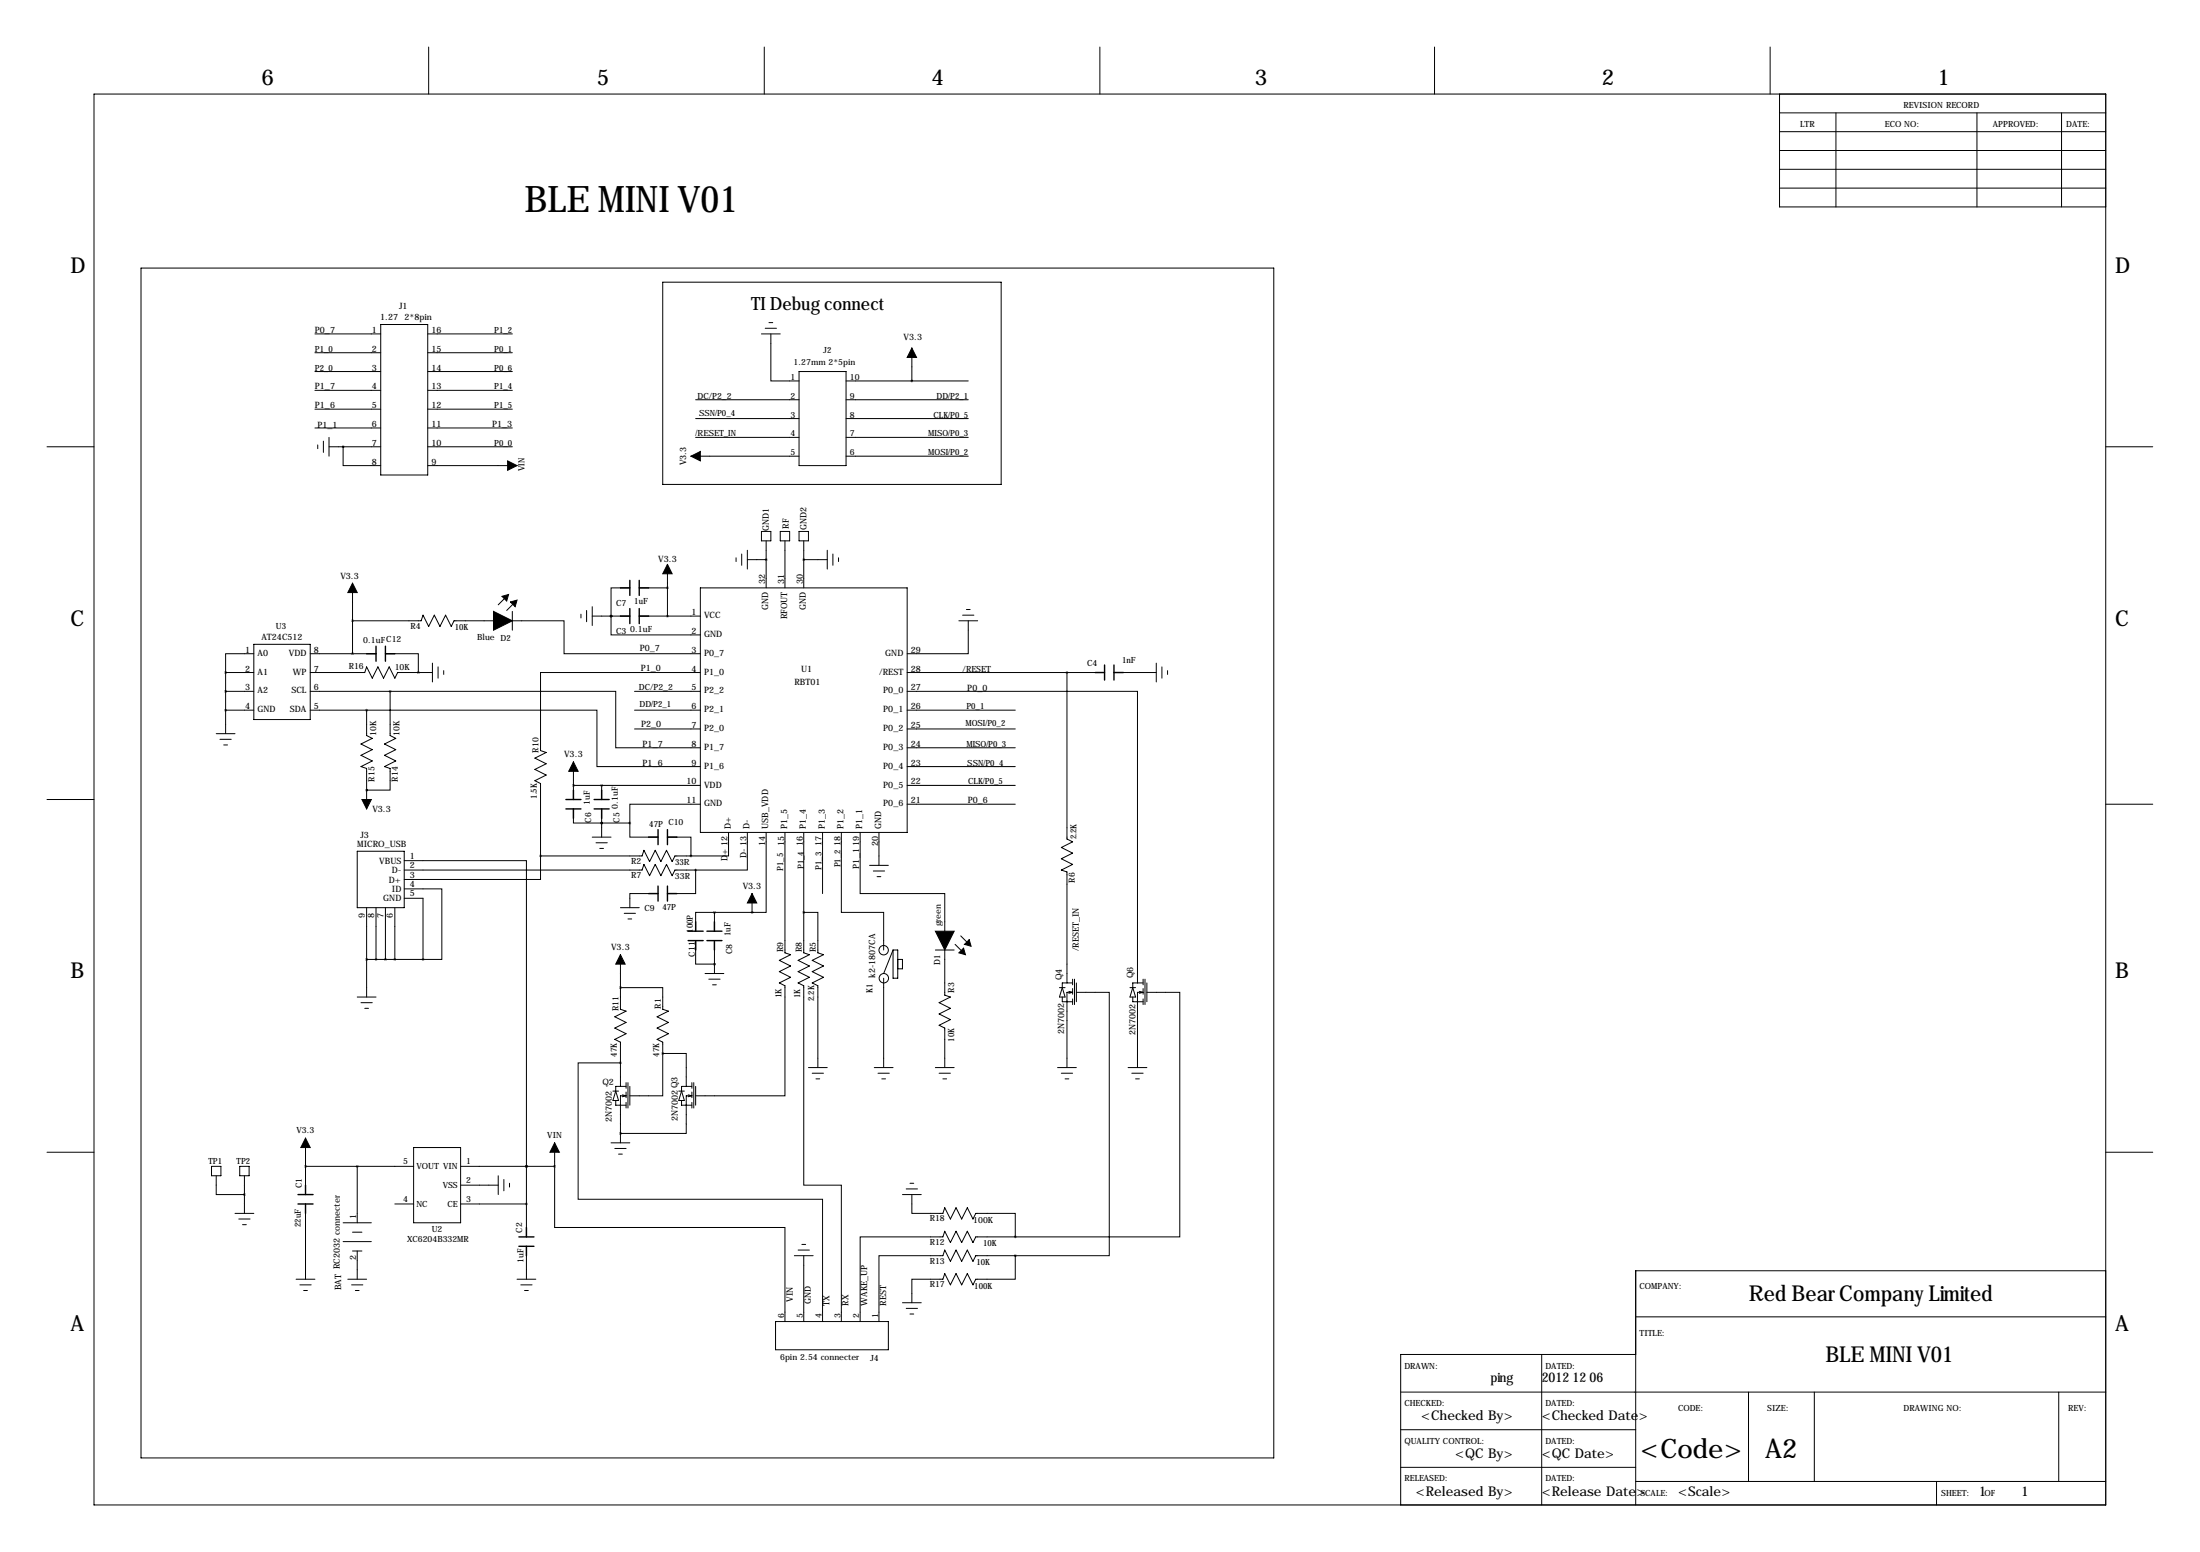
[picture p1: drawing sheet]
<svg xmlns="http://www.w3.org/2000/svg" width="594mm" height="419mm" viewBox="0 0 594 419" stroke-linecap="round" stroke-linejoin="round" font-family="sans-serif">
<g fill="none" stroke="#000" stroke-width=".27">
<path d="M115.8 12.7v12.7M206.5 12.7v12.7M297.2 12.7v12.7M387.6 12.7v12.7M478.3 12.7v12.7M25.4 25.4h543.6v381h-543.6zM480.8 25.4v30.5h88.2M480.8 30.5h88.2M480.8 35.6h88.2M496.1 30.5v25.4M534.2 30.5v25.4M557 30.5v25.4"/>
<path d="M480.8 40.6h88.2M480.8 45.7h88.2M480.8 50.8h88.2M38.1 72.4h306.1v321.3h-306.1zM179.1 76.2h91.4v54.6h-91.4zM85.1 90.2h17.8M85.1 95.2h17.8M102.9 87.6h12.7v40.7h-12.7zM115.6 90.2h22.8M115.6 95.2h22.8M205.7 90.2h5.1M206.8 88.6h3"/>
<path d="M207.8 87.1h1M208.3 90.2v12.7h7.6M246.4 94v8.9M85.1 100.3h17.8M85.1 105.4h17.8M85.1 110.5h17.8M85.1 115.6h17.8M87.4 119.1v3.1M88.9 118.1v5.1M115.6 100.3h22.8M115.6 105.4h22.8M115.6 110.5h22.8"/>
<path d="M115.6 115.6h22.8M188 107.9h27.9M188 113h27.9M188 118.1h27.9M215.9 100.3h12.7v25.4h-12.7zM228.6 102.9h33M228.6 107.9h33M228.6 113h33M228.6 118.1h33M12.7 120.6h12.7M85.9 120.1v1.1M88.9 120.6h14"/>
<path d="M92.7 120.6v5.1h10.2M115.6 120.6h22.8M115.6 125.7h24.1M186.7 123.2h29.2M228.6 123.2h33M569 120.6h12.7M95.2 157.5v19M170.2 158.8h-5.1v7.6M172.7 158.8h7.6M180.3 152.4v14M189.2 158.8h55.9v66h-55.9zM198.9 150.6v1"/>
<path d="M200.4 149.6v3.1M201.9 148.6v5.1M201.9 151.1h5.1M205.7 143.5h2.6v2.6h-2.6zM207 146.1v12.7M210.8 143.5h2.6v2.6h-2.6zM212.1 146.1v12.7M215.9 143.5h2.5v2.6h-2.5zM217.2 146.1v12.7M217.2 151.1h6.3M223.5 148.6v5.1M225 149.6v3.1"/>
<path d="M226.6 150.6v1M68.6 176.5h-7.6v5.1M68.6 174h15.2v20.3h-15.2zM83.8 176.5h17.8M95.2 167.6h18.6l.5-1.5 1.5 3.1 1.5-3.1 1.6 3.1 1.5-3.1 1.5 3.1 .8-1.6h10.6M104.1 176.5h8.9v5.1M116.8 179.1v5M136.4 161.5l-1.8 1.8M138.4 167.6h14v8.9h36.8M138.4 165.1v5.1M138.7 163.1l-1.8 1.7M157 165.9v1"/>
<path d="M158.5 164.8v3.1M160 166.4h10.2M160 163.8v5.1M165.1 166.4v5h24.1M165.1 166.4h.1M172.7 166.4h16.5M259.1 167.6h5.1M260.1 166.1h3M261.1 164.6h1M261.6 167.6v8.9h-16.5M312.4 179.1v5M58.4 198.1h5.1"/>
<path d="M59.4 199.6h3.1M61 181.6h7.6M61 186.7h7.6M61 191.8h7.6M61 181.6v16.5M83.8 181.6h14.8l.5-1.5 1.5 3 1.5-3 1.5 3 1.6-3 1.5 3 .7-1.5h9.4M83.8 186.7h21.6M83.8 191.8h15.3M99.1 191.8h62.2v15.2h27.9M99.1 191.8v6.8l1.5 .8-3.1 1.5 3.1 1.5-3.1 1.6 3.1 1.5-3.1 1.5 1.6 .5v10.9M105.4 186.7h61v15.2h22.8M105.4 186.7v11.9l1.5 .8-3 1.5 3 1.5-3 1.6 3 1.5-3 1.5 1.5 .5v5.9h-6.3"/>
<path d="M118.4 180.1v3M119.9 181.1v1M171.4 186.7h17.8M171.4 191.8h17.8M171.4 196.8h17.8M189.2 181.6h-43.2v21.1l1.6 .5-3.1 1.5 3.1 1.5-3.1 1.6 3.1 1.5-3.1 1.5 1.5 .8v19.5M245.1 186.7h62.2v78.7M245.1 181.6h53.3M245.1 191.8h29.2M245.1 196.8h29.2M288.3 181.6v45l1.5 .7-3 1.6 3 1.5-3 1.5 3 1.5-3 1.5 1.5 .6v29.9M301 181.6h11.4"/>
<path d="M313.9 180.1v3M315.5 181.1v1M12.7 215.9h12.7M60.5 201.2h1M99.1 213.4h.1M154.9 218.4v3.8h7.7M154.9 212.1h34.3M154.9 205.7v10.2M162.6 212.1v3.8M162.6 218.4v7.7M189.2 217.2h-19v5M245.1 217.2h29.2"/>
<path d="M245.1 201.9h29.2M245.1 207h29.2M245.1 212.1h29.2M569 217.2h12.7M96.5 229.9h12.7v15.2h-12.7zM109.2 232.4h33v82.6M109.2 234.9h64.3l.5-1.5 1.5 3.1 1.5-3.1 1.6 3.1 1.5-3.1 1.5 3.1 .8-1.6h5.6M146 231.1v6.4h-36.8M146 231.1h27.5l.5-1.5 1.5 3.1 1.5-3.1 1.6 3.1 1.5-3.1 1.5 3.1 .8-1.6h4.3M160 226.1h5.1M161 227.6h3.1M162.1 229.1h1"/>
<path d="M162.6 222.2h.1M162.6 222.2h7.6M170.2 222.2v3.9h7.6M180.3 226.1h6.4v5M188 234.9v6.4h-7.7M196.8 224.8v6.3h-10.1M201.9 224.8v10.1h-13.9M207 224.8v21.6h-3.8M212.1 224.8v32.5l1.5 .5-3 1.5 3 1.6-3 1.5 3 1.5-3 1.5 1.5 .8v29.7h-24.1M217.2 224.8v32.5l1.5 .5-3.1 1.5 3.1 1.6-3.1 1.5 3.1 1.5-3.1 1.5 1.6 .8v53.8h10.1v36.9M222.2 224.8v16.5M227.3 224.8v21.6h11.5v10.1"/>
<path d="M232.4 224.8v16.5h22.9v10.2M234.9 233.7h5.1M236 235.2h3M237 236.7h1M237.5 224.8v8.9M99.1 259.1h15.2M99.1 245.1v24.1M101.6 245.1v14M104.1 245.1v14M106.7 245.1v14M109.2 240h10.2v19.1h-5.1M109.2 242.6h5.1v16.5"/>
<path d="M167.6 245.1h5.1M167.6 257.8v14.7l1.6 .5-3.1 1.6 3.1 1.5-3.1 1.5 3.1 1.5-3.1 1.6 1.5 .7v12M168.7 246.6h3M169.7 248.2h1M177.8 241.3h-7.6v3.8M188 254v6.4h5M193 246.4h-5v5.1M193 246.4v5.1M193 254v8.9M193 246.4h10.2M203.2 246.4h.1M203.2 241.3v5.1"/>
<path d="M217.2 246.4h3.8v10.9l1.5 .5-3 1.5 3 1.6-3 1.5 3 1.5-3 1.5 1.5 .8v22.1M241.3 256.5h1.3v7.7h-1.3zM241.3 256.5l-2.5 6.4M242.6 259.1h1.2v2.5h-1.2M252.7 256.5h5.1M255.3 256.5v12.2l1.5 .5-3.1 1.6 3.1 1.5-3.1 1.5 3.1 1.5-3.1 1.6 1.6 .7v10.7M258.1 255l1.7 1.8M259.6 252.7l1.8 1.8M96.5 269.2h5.1M97.5 270.8h3.1M98.6 272.3h1M167.6 266.7h11.5v5.8l1.5 .5-3.1 1.6 3.1 1.5-3.1 1.5 3.1 1.5-3.1 1.6 1.6 .7v3.1"/>
<path d="M190.5 262.9h5.1M191.5 264.4h3.1M192.5 265.9h1M193 260.4h.1M238.8 264.2v24.1M286.3 266.7h1.5M287 269.2v1.3h2.8M287 266.7l.8 2.5h-1.5zM288.8 267.7l1 .3M289.8 268h-1.5v20.3M289.8 264.4v1.5M289.8 267v1.5"/>
<path d="M289.8 269.7v1.6M289.8 265.4h-2.8v1.3M289.8 268l-1 .2M290.3 264.4v6.9M290.8 268h8.9v71.1h-25.4M290.8 265.4v5.1M305.3 266.7h1.5M306.1 269.2v1.3h2.8M306.1 266.7l.7 2.5h-1.5zM307.8 267.7l1.1 .3M308.9 265.4h-2.8v1.3M308.9 268h-1.6v20.3"/>
<path d="M308.9 264.4v1.5M308.9 267v1.5M308.9 269.7v1.6M308.9 268l-1.1 .2M309.4 264.4v6.9M309.9 268h8.9v66h-44.5M309.9 265.4v5.1M165.6 294.6h1.5M166.4 297.2v1.2h2.8M166.4 294.6l.7 2.6h-1.5zM167.6 287h-11.4v36.8h66v33.1M168.1 295.7l1.1 .2"/>
<path d="M169.2 293.4h-2.8v1.2M169.2 295.9h-1.6v12.7M169.2 292.4v1.5M169.2 294.9v1.5M169.2 297.7v1.5M169.2 295.9l-1.1 .3M169.7 292.4v6.8M170.2 293.4v5M179.1 284.5h6.3v8.9M179.1 284.5v11.4h-8.9M179.1 284.5h.1M183.4 294.6h1.5"/>
<path d="M184.1 297.2v1.2h2.8M184.1 294.6l.8 2.6h-1.5zM185.9 295.7l1 .2M186.9 295.9h-1.5v10.2h-17.8M186.9 292.4v1.5M186.9 294.9v1.5M186.9 297.7v1.5M186.9 293.4h-2.8v1.2M186.9 295.9l-1 .3M187.5 292.4v6.8M188 293.4v5M218.4 288.3h5.1"/>
<path d="M219.5 289.8h3M220.5 291.3h1M236.2 288.3h5.1M237.2 289.8h3.1M238.3 291.3h1M252.7 288.3h5.1M253.7 289.8h3.1M254.8 291.3h1M285.8 288.3h5M286.8 289.8h3M287.8 291.3h1M304.8 288.3h5.1"/>
<path d="M305.8 289.8h3.1M306.8 291.3h1M12.7 311.1h12.7M57.1 315h2.6v2.5h-2.6zM58.4 317.5v5.1h7.6M64.8 315h2.5v2.5h-2.5zM66 317.5v10.2M82.5 315h29.3M82.5 307.3v15.3M96.5 315v15.2M111.8 309.9h12.7v20.3h-12.7zM124.5 315h25.4"/>
<path d="M134.6 317.5v5.1M136.1 318.5v3.1M137.7 319.5v1M142.2 315h.1M142.2 315v19M149.9 315v16.5h62.2v25.4M149.9 308.6v6.4M165.1 308.6h5.1M166.1 310.1h3.1M167.1 311.7h1M167.6 306.1h.1M245.9 319.5h1"/>
<path d="M569 311.1h12.7M63.5 327.7h5.1M64.5 329.2h3.1M65.5 330.7h1M82.5 325.1v20.3M92.7 330.2h7.6M92.7 335.3h7.6M95.2 332.7h2.6M95.2 337.8h2.6M96.5 337.8v7.6M106.7 325.1h5.1M124.5 320h10.1"/>
<path d="M124.5 325.1h17.7M142.2 336.5v8.9M214.6 339.1h5.1M215.6 337.6h3.1M216.7 336h1M217.2 339.1v17.8M243.8 322.6h5.1M244.9 321.1h3M246.4 322.6v5.1h8.4l.5-1.6 1.5 3.1 1.5-3.1 1.5 3.1 1.6-3.1 1.5 3.1 .8-1.5h10.6v6.3M274.3 334h-10.6l-.8 1.5-1.5-3-1.6 3-1.5-3-1.5 3-1.5-3-.5 1.5h-22.4v22.9M274.3 339.1h-10.6l-.8 1.5-1.5-3-1.6 3-1.5-3-1.5 3-1.5-3-.5 1.5h-17.3v17.8M274.3 339.1v6.3h-10.6l-.8 1.6-1.5-3.1-1.6 3.1-1.5-3.1-1.5 3.1-1.5-3.1-.5 1.5h-8.4v6.4"/>
<path d="M80 345.4h5.1M81 347h3.1M82 348.5h1.1M94 345.4h5.1M95 347h3M96 348.5h1M139.7 345.4h5.1M140.7 347h3.1M141.7 348.5h1M209.5 356.9h30.5v7.6h-30.5zM243.8 351.8h5.1M244.9 353.3h3"/>
<path d="M245.9 354.8h1M442 355.6h127M569 343.2h-127v63.2M378.5 375.9h190.5M416.6 365.8v40.6M442 365.8h-63.5v40.6M472.4 375.9v24.1M490.2 375.9v24.1M556.3 375.9v24.1M378.5 386.1h63.5M378.5 396.2h63.5M442 400h127"/>
<path d="M523.2 400v6.4"/>
<circle cx="238.8" cy="256.6" r="1.27"/>
<circle cx="238.8" cy="264.2" r="1.27"/>
</g>
<g fill="none" stroke="#000" stroke-width=".38">
<path d="M167.6 158.8h2.6M170.2 156.7v4.1M172.7 156.7v4.1M172.7 158.8h2.6M99.1 176.5h2.5M101.6 174.5v4.1M104.1 174.5v4.1M104.1 176.5h2.6M167.6 166.4h2.6M170.2 164.3v4.1M172.7 164.3v4.1M172.7 166.4h2.6"/>
<path d="M298.4 179.6v4M301 179.6v4M295.9 181.6h2.5M301 181.6h2.5M152.9 218.4h4.1M152.9 215.9h4.1M154.9 213.4v2.5M154.9 218.4v2.6M160.5 218.4h4.1M160.5 215.9h4.1M162.6 213.4v2.5M162.6 218.4v2.6"/>
<path d="M175.3 226.1h2.5M177.8 224v4.1M177.8 239.3v4M180.3 224v4.1M180.3 239.3v4M180.3 226.1h2.6M175.3 241.3h2.5M180.3 241.3h2.6M185.9 254h4.1M185.9 251.5h4.1M188 248.9v2.6M188 254v2.5"/>
<path d="M191 254h4.1M191 251.5h4.1M193 248.9v2.6M193 254v2.5M80.5 325.1h4.1M80.5 322.6h4.1M82.5 320v2.6M82.5 325.1v2.6M140.2 334h4.1M140.2 336.5h4.1M142.2 331.5v2.5M142.2 336.5v2.6"/>
</g>
<g fill="#000" stroke="#000" stroke-width=".27">
<path d="M246.4 94l1.2 2.5h-2.5zM137.2 124.5l2.5 1.2-2.5 1.3zM186.7 123.2l2.5-1.3v2.6zM95.2 157.5l1.3 2.5h-2.5zM180.3 152.4l1.3 2.5h-2.5zM135.6 161l1.8-.5-.5 1.8zM137.9 162.6l1.8-.5-.5 1.7zM133.3 165.1l5.1 2.5-5.1 2.6zM97.8 215.9h2.5l-1.2 2.5zM154.9 205.7l1.3 2.6h-2.5zM167.6 257.8l1.3 2.6h-2.5zM203.2 241.3l1.3 2.5h-2.6z"/>
<path d="M252.7 251.5h5.1l-2.5 5zM259.1 257.3l1.2-1.3 .6 1.8zM260.6 255l1.3-1.3 .5 1.8zM82.5 307.3l1.3 2.6h-2.5zM149.9 308.6l1.2 2.5h-2.5z"/>
</g>
<path d="M180.3 166.4a.05 .05 0 0 0 .1 0 .05 .05 0 0 0-.1 0zM180.3 158.8a.05 .05 0 0 0 .1 0 .05 .05 0 0 0-.1 0zM162.5 212.1a.05 .05 0 0 0 .1 0 .05 .05 0 0 0-.1 0zM162.5 222.3a.05 .05 0 0 0 .1 0 .05 .05 0 0 0-.1 0zM162.5 222.3a.05 .05 0 0 0 .1 0 .05 .05 0 0 0-.1 0zM187.9 235a.05 .05 0 0 0 .1 0 .05 .05 0 0 0-.1 0zM193 246.4a.05 .05 0 0 0 .1 0 .05 .05 0 0 0-.1 0zM193 260.4a.05 .05 0 0 0 .1 0 .05 .05 0 0 0-.1 0zM217.1 246.4a.05 .05 0 0 0 .1 0 .05 .05 0 0 0-.1 0zM146 231.1a.05 .05 0 0 0 .1 0 .05 .05 0 0 0-.1 0zM99 259.1a.05 .05 0 0 0 .1 0 .05 .05 0 0 0-.1 0zM104.1 259.1a.05 .05 0 0 0 .1 0 .05 .05 0 0 0-.1 0zM179 284.5a.05 .05 0 0 0 .1 0 .05 .05 0 0 0-.1 0zM142.2 325.1a.05 .05 0 0 0 .1 0 .05 .05 0 0 0-.1 0zM167.6 306.1a.05 .05 0 0 0 .1 0 .05 .05 0 0 0-.1 0zM167.6 266.7a.05 .05 0 0 0 .1 0 .05 .05 0 0 0-.1 0zM167.6 287a.05 .05 0 0 0 .1 0 .05 .05 0 0 0-.1 0zM142.2 315a.05 .05 0 0 0 .1 0 .05 .05 0 0 0-.1 0zM82.5 315a.05 .05 0 0 0 .1 0 .05 .05 0 0 0-.1 0zM149.8 315a.05 .05 0 0 0 .1 0 .05 .05 0 0 0-.1 0zM99 191.8a.05 .05 0 0 0 .1 0 .05 .05 0 0 0-.1 0zM154.9 212.1a.05 .05 0 0 0 .1 0 .05 .05 0 0 0-.1 0zM95.2 167.6a.05 .05 0 0 0 .1 0 .05 .05 0 0 0-.1 0zM99 213.4a.05 .05 0 0 0 .1 0 .05 .05 0 0 0-.1 0zM60.9 181.6a.05 .05 0 0 0 .1 0 .05 .05 0 0 0-.1 0zM60.9 186.7a.05 .05 0 0 0 .1 0 .05 .05 0 0 0-.1 0zM60.9 191.8a.05 .05 0 0 0 .1 0 .05 .05 0 0 0-.1 0zM113 181.6a.05 .05 0 0 0 .1 0 .05 .05 0 0 0-.1 0zM95.2 176.5a.05 .05 0 0 0 .1 0 .05 .05 0 0 0-.1 0zM142.2 315a.05 .05 0 0 0 .1 0 .05 .05 0 0 0-.1 0zM217.1 151.1a.05 .05 0 0 0 .1 0 .05 .05 0 0 0-.1 0zM66 322.6a.05 .05 0 0 0 .1 0 .05 .05 0 0 0-.1 0z" fill="#000" stroke="#000" stroke-width=".63"/>
<text font-size="9.9" x="141.7" y="57.1">BLE MINI V01</text>
<g font-size="7.3">
<text x="443.3" y="393.7">&lt;Code&gt;</text>
<text x="477" y="393.7">A2</text>
</g>
<g font-size="5.9">
<text x="70.6" y="22.9">6</text>
<text x="161.3" y="22.9">5</text>
<text x="251.7" y="22.9">4</text>
<text x="339.1" y="22.9">3</text>
<text x="432.8" y="22.9">2</text>
<text x="523.5" y="22.9">1</text>
<text x="19" y="73.7">D</text>
<text x="571.5" y="73.7">D</text>
<text x="19" y="168.9">C</text>
<text x="571.5" y="168.9">C</text>
<text x="19" y="264.2">B</text>
<text x="571.5" y="264.2">B</text>
<text x="472.5" y="351.2">Red Bear Company Limited</text>
<text x="19" y="359.4">A</text>
<text x="571.5" y="359.4">A</text>
<text x="493.2" y="367.7">BLE MINI V01</text>
</g>
<text font-size="4.9" x="202.9" y="83.8">TI Debug connect</text>
<g font-size="3.6">
<text x="402.7" y="373.3">ping</text>
<text x="416.6" y="373.3">2012 12 06</text>
<text x="384" y="383.5">&lt;Checked By&gt;</text>
<text x="416.6" y="383.5">&lt;Checked Date&gt;</text>
<text x="393.1" y="393.7">&lt;QC By&gt;</text>
<text x="416.6" y="393.7">&lt;QC Date&gt;</text>
<text x="382.5" y="403.9">&lt;Released By&gt;</text>
<text x="416.6" y="403.9">&lt;Release Date&gt;</text>
<text x="453.4" y="403.9">&lt;Scale&gt;</text>
<text x="534.7" y="403.9">1</text>
<text x="546.1" y="403.9">1</text>
</g>
<g font-size="2.4">
<text x="107.8" y="83.6">J1</text>
<text x="85.1" y="89.9">P0_7</text>
<text x="100.5" y="89.9">1</text>
<text x="102.7" y="86.5">1.27 2*8pin</text>
<text x="116.6" y="89.9">16</text>
<text x="100.5" y="95">2</text>
<text x="116.6" y="95">15</text>
<text x="244.1" y="91.9">V3.3</text>
<text x="100.5" y="100.1">3</text>
<text x="116.6" y="100.1">14</text>
<text x="85.1" y="105.2">P1_7</text>
<text x="100.5" y="105.2">4</text>
<text x="116.6" y="105.2">13</text>
<text x="85.1" y="110.2">P1_6</text>
<text x="100.5" y="110.2">5</text>
<text x="116.6" y="110.2">12</text>
<text x="85.8" y="115.6">P1_1</text>
<text x="100.5" y="115.3">6</text>
<text x="116.6" y="115.3">11</text>
<text x="133" y="115.3">P1_3</text>
<text x="100.5" y="120.4">7</text>
<text x="100.5" y="125.5">8</text>
<text x="116.6" y="125.5">9</text>
<text x="116.6" y="120.4">10</text>
<text x="185.4" y="125.7" transform="rotate(-90 185.4 125.7)">V3.3</text>
<text x="207.8" y="143.3" transform="rotate(-90 207.8 143.3)">GND1</text>
<text x="213.1" y="142.8" transform="rotate(-90 213.1 142.8)">RF</text>
<text x="217.9" y="143.1" transform="rotate(-90 217.9 143.1)">GND2</text>
<text x="177.8" y="151.9">V3.3</text>
<text x="92" y="156.5">V3.3</text>
<text x="206.8" y="157.7" transform="rotate(-90 206.8 157.7)">32</text>
<text x="211.8" y="157.7" transform="rotate(-90 211.8 157.7)">31</text>
<text x="216.9" y="157.7" transform="rotate(-90 216.9 157.7)">30</text>
<text x="186.9" y="166.1">1</text>
<text x="190.2" y="166.9">VCC</text>
<text x="207.6" y="164.7" transform="rotate(-90 207.6 164.7)">GND</text>
<text x="212.7" y="167.2" transform="rotate(-90 212.7 167.2)">RFOUT</text>
<text x="217.7" y="164.7" transform="rotate(-90 217.7 164.7)">GND</text>
<text x="70.6" y="172.9">AT24C512</text>
<text x="186.9" y="171.2">2</text>
<text x="190.2" y="172">GND</text>
<text x="66.2" y="176.3">1</text>
<text x="69.6" y="177.1">A0</text>
<text x="78" y="177.1">VDD</text>
<text x="84.8" y="176.3">8</text>
<text x="172.9" y="175.8">P0_7</text>
<text x="186.9" y="176.3">3</text>
<text x="190.2" y="177.1">P0_7</text>
<text x="239.2" y="177.1">GND</text>
<text x="246.1" y="176.3">29</text>
<text x="66.2" y="181.4">2</text>
<text x="69.6" y="182.2">A1</text>
<text x="79.1" y="182.2">WP</text>
<text x="84.8" y="181.4">7</text>
<text x="173.1" y="181.1">P1_0</text>
<text x="186.9" y="181.4">4</text>
<text x="190.2" y="182.2">P1_0</text>
<text x="214.7" y="185">RBT01</text>
<text x="216.4" y="181.4">U1</text>
<text x="237.6" y="182.2">/REST</text>
<text x="246.1" y="181.4">28</text>
<text x="66.2" y="186.4">3</text>
<text x="66.2" y="191.5">4</text>
<text x="69.6" y="187.3">A2</text>
<text x="78.7" y="187.3">SCL</text>
<text x="84.8" y="191.5">5</text>
<text x="84.8" y="186.4">6</text>
<text x="186.9" y="186.4">5</text>
<text x="186.9" y="191.5">6</text>
<text x="190.2" y="187.3">P2_2</text>
<text x="238.7" y="187.3">P0_0</text>
<text x="246.1" y="191.5">26</text>
<text x="246.1" y="186.4">27</text>
<text x="261.4" y="186.7">P0_0</text>
<text x="69.6" y="192.3">GND</text>
<text x="78.3" y="192.3">SDA</text>
<text x="173.2" y="196.3">P2_0</text>
<text x="186.9" y="196.6">7</text>
<text x="190.2" y="192.3">P2_1</text>
<text x="190.2" y="197.4">P2_0</text>
<text x="238.7" y="197.4">P0_2</text>
<text x="238.7" y="192.3">P0_1</text>
<text x="246.1" y="196.6">25</text>
<text x="173.6" y="201.7">P1_7</text>
<text x="186.9" y="201.7">8</text>
<text x="190.2" y="202.5">P1_7</text>
<text x="238.7" y="202.5">P0_3</text>
<text x="246.1" y="201.7">24</text>
<text x="152.4" y="204.5">V3.3</text>
<text x="173.6" y="206.8">P1_6</text>
<text x="186.9" y="206.8">9</text>
<text x="190.2" y="207.6">P1_6</text>
<text x="238.7" y="207.6">P0_4</text>
<text x="246.1" y="206.8">23</text>
<text x="185.5" y="211.8">10</text>
<text x="190.2" y="212.7">VDD</text>
<text x="238.7" y="212.7">P0_5</text>
<text x="246.1" y="211.8">22</text>
<text x="100.6" y="219.2">V3.3</text>
<text x="185.5" y="216.9">11</text>
<text x="190.2" y="217.7">GND</text>
<text x="238.7" y="217.7">P0_6</text>
<text x="246.1" y="216.9">21</text>
<text x="261.5" y="216.9">P0_6</text>
<text x="97.4" y="226.3">J3</text>
<text x="197.4" y="223.8" transform="rotate(-90 197.4 223.8)">D+</text>
<text x="202.5" y="223.8" transform="rotate(-90 202.5 223.8)">D-</text>
<text x="207.6" y="223.8" transform="rotate(-90 207.6 223.8)">USB_VDD</text>
<text x="212.7" y="223.8" transform="rotate(-90 212.7 223.8)">P1_5</text>
<text x="217.7" y="223.8" transform="rotate(-90 217.7 223.8)">P1_4</text>
<text x="222.8" y="223.8" transform="rotate(-90 222.8 223.8)">P1_3</text>
<text x="227.9" y="223.8" transform="rotate(-90 227.9 223.8)">P1_2</text>
<text x="233" y="223.8" transform="rotate(-90 233 223.8)">P1_1</text>
<text x="238.1" y="223.8" transform="rotate(-90 238.1 223.8)">GND</text>
<text x="96.5" y="228.7">MICRO_USB</text>
<text x="102.5" y="233.2">VBUS</text>
<text x="110.7" y="231.9">1</text>
<text x="196.6" y="232.5" transform="rotate(-90 196.6 232.5)">D+ 12</text>
<text x="201.7" y="231.7" transform="rotate(-90 201.7 231.7)">D- 13</text>
<text x="206.8" y="228.5" transform="rotate(-90 206.8 228.5)">14</text>
<text x="211.8" y="228.5" transform="rotate(-90 211.8 228.5)">15</text>
<text x="216.9" y="228.5" transform="rotate(-90 216.9 228.5)">16</text>
<text x="222" y="228.5" transform="rotate(-90 222 228.5)">17</text>
<text x="227.1" y="228.5" transform="rotate(-90 227.1 228.5)">18</text>
<text x="232.2" y="228.5" transform="rotate(-90 232.2 228.5)">19</text>
<text x="237.2" y="228.5" transform="rotate(-90 237.2 228.5)">20</text>
<text x="105.1" y="238.3">D+</text>
<text x="105.9" y="235.8">D-</text>
<text x="110.7" y="234.4">2</text>
<text x="110.7" y="237">3</text>
<text x="110.7" y="239.5">4</text>
<text x="232.2" y="234.5" transform="rotate(-90 232.2 234.5)">P1_1</text>
<text x="103.6" y="243.4">GND</text>
<text x="105.9" y="240.9">ID</text>
<text x="110.7" y="242.1">5</text>
<text x="200.7" y="240">V3.3</text>
<text x="98.6" y="248" transform="rotate(-90 98.6 248)">9</text>
<text x="101.1" y="248" transform="rotate(-90 101.1 248)">8</text>
<text x="103.6" y="248" transform="rotate(-90 103.6 248)">7</text>
<text x="106.2" y="248" transform="rotate(-90 106.2 248)">6</text>
<text x="165.1" y="256.5">V3.3</text>
<text x="291.5" y="256.9" transform="rotate(-90 291.5 256.9)">/RESET_IN</text>
<text x="236.5" y="264" transform="rotate(-90 236.5 264)">k2-1807CA</text>
<text x="286.9" y="264.7" transform="rotate(-90 286.9 264.7)">Q4</text>
<text x="306.2" y="264.2" transform="rotate(-90 306.2 264.2)">Q6</text>
<text x="287.5" y="279.3" transform="rotate(-90 287.5 279.3)">2N7002</text>
<text x="306.8" y="279.5" transform="rotate(-90 306.8 279.5)">2N7002</text>
<text x="162.8" y="293">Q2</text>
<text x="165.4" y="302.9" transform="rotate(-90 165.4 302.9)">2N7002</text>
<text x="183.1" y="302.7" transform="rotate(-90 183.1 302.7)">2N7002Q3</text>
<text x="96.3" y="329.2" transform="rotate(-90 96.3 329.2)">1</text>
<text x="96.3" y="340.2" transform="rotate(-90 96.3 340.2)">2</text>
<text x="92.2" y="348.4" transform="rotate(-90 92.2 348.4)">BAT RC2032 connecter</text>
<text x="214.3" y="351.5" transform="rotate(-90 214.3 351.5)">VIN</text>
<text x="219.1" y="352" transform="rotate(-90 219.1 352)">GND</text>
<text x="224.2" y="352.6" transform="rotate(-90 224.2 352.6)">TX</text>
<text x="229.2" y="352.6" transform="rotate(-90 229.2 352.6)">RX</text>
<text x="234.3" y="352.6" transform="rotate(-90 234.3 352.6)">WAKE_UP</text>
<text x="239.4" y="352.6" transform="rotate(-90 239.4 352.6)">REST</text>
</g>
<g font-size="2.3">
<text x="514.4" y="29.2">REVISION RECORD</text>
<text x="486.4" y="34.3">LTR</text>
<text x="509.3" y="34.3">ECO NO:</text>
<text x="538.5" y="34.3">APPROVED:</text>
<text x="558.3" y="34.3">DATE:</text>
<text x="133.6" y="89.9">P1_2</text>
<text x="85.1" y="95">P1_0</text>
<text x="133.6" y="95">P0_1</text>
<text x="222.4" y="95.3">J2</text>
<text x="85.1" y="100.1">P2_0</text>
<text x="133.6" y="100.1">P0_6</text>
<text x="214.4" y="98.6">1.27mm 2*5pin</text>
<text x="133.6" y="105.2">P1_4</text>
<text x="188.5" y="107.7">DC/P2_2</text>
<text x="213.6" y="102.6">1</text>
<text x="213.6" y="107.7">2</text>
<text x="229.6" y="107.7">9</text>
<text x="229.6" y="102.6">10</text>
<text x="253.1" y="107.7">DD/P2_1</text>
<text x="133.6" y="110.2">P1_5</text>
<text x="188.9" y="112.3">SSN/P0_4</text>
<text x="213.6" y="112.8">3</text>
<text x="229.6" y="112.8">8</text>
<text x="252.3" y="112.8">CLK/P0_5</text>
<text x="188" y="117.9">/RESET_IN</text>
<text x="213.6" y="117.9">4</text>
<text x="229.6" y="117.9">7</text>
<text x="250.8" y="117.9">MISO/P0_3</text>
<text x="133.6" y="120.4">P0_0</text>
<text x="213.6" y="122.9">5</text>
<text x="229.6" y="122.9">6</text>
<text x="250.8" y="122.9">MOSI/P0_2</text>
<text x="141.7" y="127.3" transform="rotate(-90 141.7 127.3)">VIN</text>
<text x="166.5" y="163.6">C7</text>
<text x="171.4" y="163.1">1uF</text>
<text x="74.6" y="169.9">U3</text>
<text x="98.1" y="173.7">0.1uFC12</text>
<text x="110.9" y="169.8">R4</text>
<text x="122.9" y="170.2">10K</text>
<text x="128.9" y="172.8">Blue D2</text>
<text x="166.5" y="171.2">C3</text>
<text x="170.3" y="170.8">0.1uF</text>
<text x="293.8" y="179.8">C4</text>
<text x="303.2" y="179.1">1nF</text>
<text x="94.2" y="180.7">R16</text>
<text x="106.7" y="180.8">10K</text>
<text x="260.1" y="181.4">/RESET</text>
<text x="172.6" y="186.4">DC/P2_2</text>
<text x="172.8" y="191">DD/P2_1</text>
<text x="261.1" y="191.5">P0_1</text>
<text x="260.9" y="196.1">MOSI/P0_2</text>
<text x="101.6" y="198.6" transform="rotate(-90 101.6 198.6)">10K</text>
<text x="107.9" y="198.6" transform="rotate(-90 107.9 198.6)">10K</text>
<text x="145.5" y="203.2" transform="rotate(-90 145.5 203.2)">R10</text>
<text x="261.1" y="201.7">MISO/P0_3</text>
<text x="261.4" y="206.8">SSN/P0_4</text>
<text x="101.2" y="211.1" transform="rotate(-90 101.2 211.1)">R15</text>
<text x="107.5" y="211.1" transform="rotate(-90 107.5 211.1)">R14</text>
<text x="145" y="215.7" transform="rotate(-90 145 215.7)">1.5K</text>
<text x="261.6" y="211.6">CLK/P0_5</text>
<text x="159.3" y="217.3" transform="rotate(-90 159.3 217.3)">1uF</text>
<text x="167" y="218.4" transform="rotate(-90 167 218.4)">0.1uF</text>
<text x="159.8" y="222.1" transform="rotate(-90 159.8 222.1)">C6</text>
<text x="167.4" y="222.1" transform="rotate(-90 167.4 222.1)">C5</text>
<text x="175.4" y="223.3">47P C10</text>
<text x="290.8" y="226.6" transform="rotate(-90 290.8 226.6)">2.2K</text>
<text x="170.6" y="233.3">R2</text>
<text x="182.4" y="233.7">33R</text>
<text x="170.6" y="237.1">R7</text>
<text x="182.4" y="237.5">33R</text>
<text x="211.6" y="235.2" transform="rotate(-90 211.6 235.2)">P1_5</text>
<text x="217.2" y="234.7" transform="rotate(-90 217.2 234.7)">P1_4</text>
<text x="222" y="234.9" transform="rotate(-90 222 234.9)">P1_3</text>
<text x="227.1" y="234.2" transform="rotate(-90 227.1 234.2)">P1_2</text>
<text x="290.4" y="238.4" transform="rotate(-90 290.4 238.4)">R6</text>
<text x="179" y="245.6">47P</text>
<text x="174.1" y="246.1">C9</text>
<text x="187.2" y="251.9" transform="rotate(-90 187.2 251.9)">100P</text>
<text x="254.3" y="250.2" transform="rotate(-90 254.3 250.2)">green</text>
<text x="197.4" y="252.8" transform="rotate(-90 197.4 252.8)">1uF</text>
<text x="197.9" y="257.7" transform="rotate(-90 197.9 257.7)">C8</text>
<text x="211.6" y="257.2" transform="rotate(-90 211.6 257.2)">R9</text>
<text x="216.7" y="257.2" transform="rotate(-90 216.7 257.2)">R8</text>
<text x="220.5" y="257.2" transform="rotate(-90 220.5 257.2)">R5</text>
<text x="187.7" y="258.3" transform="rotate(-90 187.7 258.3)">C11</text>
<text x="254" y="260.5" transform="rotate(-90 254 260.5)">D1</text>
<text x="211.2" y="269.6" transform="rotate(-90 211.2 269.6)">1K</text>
<text x="216.2" y="269.5" transform="rotate(-90 216.2 269.5)">1K</text>
<text x="235.7" y="268.2" transform="rotate(-90 235.7 268.2)">K1</text>
<text x="257.8" y="268.1" transform="rotate(-90 257.8 268.1)">R3</text>
<text x="167.1" y="273.1" transform="rotate(-90 167.1 273.1)">R11</text>
<text x="178.6" y="272.4" transform="rotate(-90 178.6 272.4)">R1</text>
<text x="220" y="270.3" transform="rotate(-90 220 270.3)">2.2K</text>
<text x="257.8" y="281.2" transform="rotate(-90 257.8 281.2)">10K</text>
<text x="166.6" y="285.3" transform="rotate(-90 166.6 285.3)">47K</text>
<text x="178.1" y="285.3" transform="rotate(-90 178.1 285.3)">47K</text>
<text x="80.1" y="306.1">V3.3</text>
<text x="147.9" y="307.3">VIN</text>
<text x="56.3" y="314.5">TP1</text>
<text x="63.9" y="314.5">TP2</text>
<text x="108.9" y="314.5">5</text>
<text x="112.5" y="315.8">VOUT VIN</text>
<text x="126" y="314.5">1</text>
<text x="81.5" y="320.9" transform="rotate(-90 81.5 320.9)">C1</text>
<text x="119.6" y="320.8">VSS</text>
<text x="126" y="319.5">2</text>
<text x="108.9" y="324.6">4</text>
<text x="112.5" y="325.9">NC</text>
<text x="120.9" y="325.9">CE</text>
<text x="126" y="324.6">3</text>
<text x="251.2" y="329.8">R18</text>
<text x="81.3" y="331.4" transform="rotate(-90 81.3 331.4)">22uF</text>
<text x="110" y="335.4">XC6204B332MR</text>
<text x="116.7" y="332.7">U2</text>
<text x="141.1" y="332.9" transform="rotate(-90 141.1 332.9)">C2</text>
<text x="263" y="330.2">100K</text>
<text x="141.5" y="341" transform="rotate(-90 141.5 341)">1uF</text>
<text x="251.2" y="336.1">R12</text>
<text x="251.2" y="341.2">R13</text>
<text x="263.8" y="341.6">10K</text>
<text x="265.6" y="336.5">10K</text>
<text x="251.2" y="347.6">R17</text>
<text x="263.2" y="348">100K</text>
<text x="443" y="348">COMPANY:</text>
<text x="211.8" y="355.9" transform="rotate(-90 211.8 355.9)">6</text>
<text x="216.9" y="355.9" transform="rotate(-90 216.9 355.9)">5</text>
<text x="222" y="355.9" transform="rotate(-90 222 355.9)">4</text>
<text x="227.1" y="355.9" transform="rotate(-90 227.1 355.9)">3</text>
<text x="232.2" y="355.9" transform="rotate(-90 232.2 355.9)">2</text>
<text x="237.2" y="355.9" transform="rotate(-90 237.2 355.9)">1</text>
<text x="443" y="360.7">TITLE:</text>
<text x="210.8" y="367.1">6pin 2.54 connecter</text>
<text x="235.1" y="367.5">J4</text>
<text x="379.5" y="369.6">DRAWN:</text>
<text x="417.6" y="369.6">DATED:</text>
<text x="379.5" y="379.7">CHECKED:</text>
<text x="417.6" y="379.7">DATED:</text>
<text x="453.4" y="381">CODE:</text>
<text x="477.5" y="381">SIZE:</text>
<text x="514.4" y="381">DRAWING NO:</text>
<text x="558.8" y="381">REV:</text>
<text x="379.5" y="389.9">QUALITY CONTROL:</text>
<text x="417.6" y="389.9">DATED:</text>
<text x="379.5" y="400">RELEASED:</text>
<text x="417.6" y="400">DATED:</text>
<text x="443.2" y="403.9">SCALE:</text>
<text x="524.5" y="403.9">SHEET:</text>
<text x="536.2" y="403.9">OF</text>
</g>
</svg>
